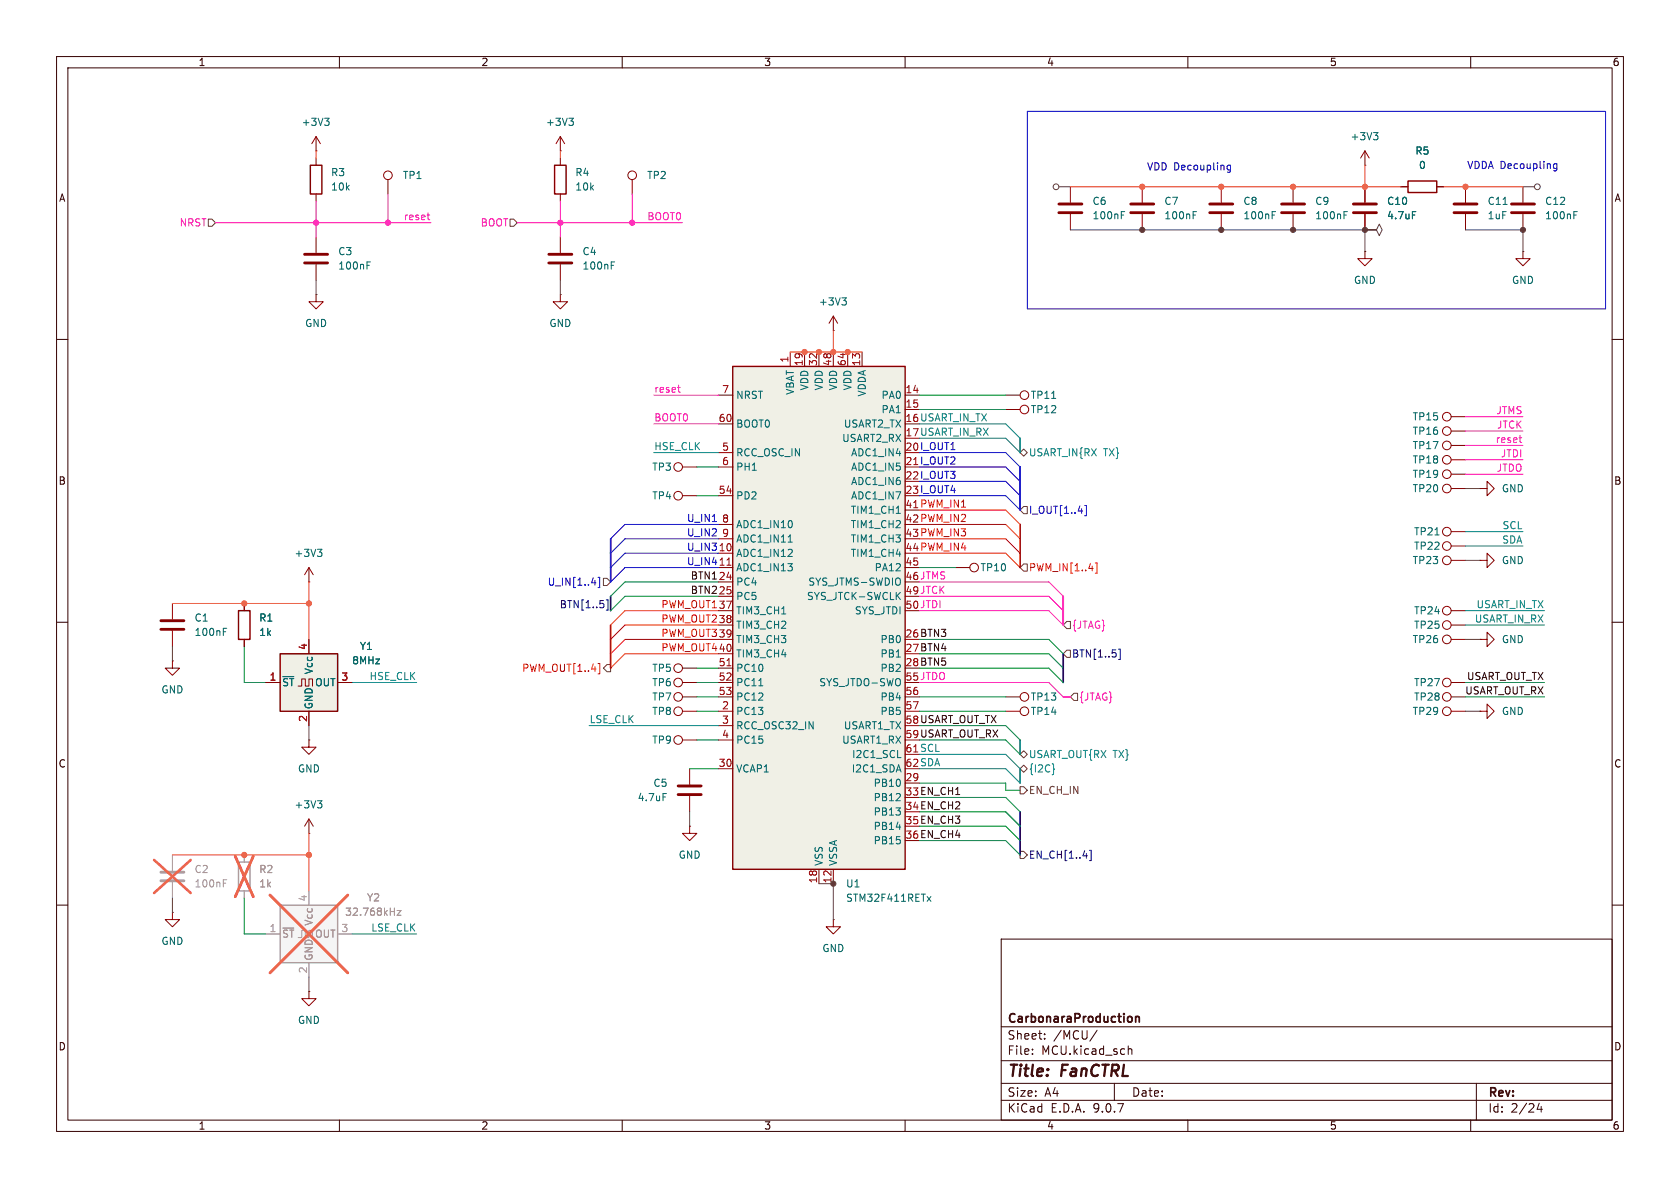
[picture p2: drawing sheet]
<svg xmlns="http://www.w3.org/2000/svg" width="297mm" height="210mm" viewBox="0 0 297 210" stroke-linecap="round" stroke-linejoin="round" font-family="sans-serif">
<g fill="none" stroke="#350000" stroke-width=".18">
<path d="M10 10h277v190h-277zM12 12h273v186h-273zM60 10v2M110 10v2M160 10v2M210 10v2M260 10v2M10 60h2M285 60h2M10 110h2M285 110h2M10 160h2"/>
<path d="M177 166h108v32h-108zM285 160h2M60 198v2M110 198v2M160 198v2M177 194.5h108M177 191.5h108M177 187.5h108M177 181.5h108M182.5 186.3v.1M182.5 185.5v.1M184.7 183.6v.1"/>
<path d="M184.7 182.8v.1M194 182.1l-1.3 2M197 191.5v3M199.5 184.9v1.5M199.5 185.5l.2-.1 .3 .1 .1 .9M210 198v2M260 198v2M261 191.5v6.5M272.1 195l-.4 1.1h1M272.5 195.6v1"/>
</g>
<path d="M200.1 179.8v.7M200.8 179.7v1M200.8 179.8l.2-.1 .3 .1 .1 .9" fill="none" stroke="#350000" stroke-width=".3"/>
<path d="M49.5 160h10.2v10.2h-10.2z" fill="#f5f5f5"/>
<path d="M49.5 160h10.2v10.2h-10.2z" fill="none" stroke="#a1a1a1" stroke-width=".25"/>
<path d="M54.6 157.5v2.5M47 165.1h2.5M52.7 165.7h.6v-1.2h.7v1.2h.6v-1.2h.6v1.2M54.6 170.2v2.5M59.7 165.1h2.5" fill="none" stroke="#a1a1a1" stroke-width=".18"/>
<path d="M70.2 161h.7l-.7 .8h.7" fill="none" stroke="#989898" stroke-width=".18"/>
<path d="M47.7 158.2l13.8 13.8M61.5 158.2l-13.8 13.8" fill="none" stroke="#e65255" stroke-width=".46"/>
<path d="M226.6 36.1h4M226.6 37.6h4M239.3 36.1h4M239.3 37.6h4" fill="none" stroke="#840000" stroke-width=".51"/>
<g fill="none" stroke="#840000" stroke-width=".18">
<path d="M228.6 33v2.8M228.6 37.8v2.8M241.3 33v2.8M241.3 37.8v2.8M247.6 33h1.3M254 33h1.3M261.6 99.1h1.3v-1.3l1.3 1.3-1.3 1.2v-1.2M261.6 99.1h.1M54.6 102.9h.1M54.6 100.3l-.8 1.3M54.6 100.3l.8 1.3M54.6 100.3v2.6"/>
<path d="M54.6 130.8v1.3h1.3l-1.3 1.3-1.3-1.3h1.3M54.6 130.8h.1M261.6 125.7h1.3v-1.2l1.3 1.2-1.3 1.3v-1.3M261.6 125.7h.1M54.6 147.3h.1M54.6 144.8v2.5M54.6 144.8l-.8 1.3M54.6 144.8l.8 1.3"/>
</g>
<path d="M237.6 38h.4M237.6 37.4h.6M249.7 37.4h.6M56.1 97.1h.8l-.4 .5M56.7 97.6l.2 .2v.3l-.2 .3M56.1 141.5h.8l-.4 .5M56.7 142l.2 .3v.3l-.2 .2" fill="none" stroke="#006464" stroke-width=".18"/>
<path d="M248.9 32h5.1v2h-5.1z" fill="none" stroke="#840000" stroke-width=".25"/>
<path d="M49.5 115.6h10.2v10.1h-10.2z" fill="#f0f0e6"/>
<path d="M54.9 29.2h2v5.1h-2zM98 29.2h2.1v5.1h-2.1zM42.2 108h2v5h-2zM49.5 115.6h10.2v10.1h-10.2z" fill="none" stroke="#840000" stroke-width=".25"/>
<g fill="none" stroke="#840000" stroke-width=".18">
<path d="M55.9 26.7h.1M55.9 24.1v2.6M55.9 27.9v1.3M55.9 34.3v1.3M55.9 24.1l-.8 1.3M55.9 24.1l.7 1.3M68.6 31.8v2.5M99.1 26.7h.1M99.1 24.1v2.6M99.1 27.9v1.3M99.1 34.3v1.3M99.1 24.1l-.8 1.3"/>
<path d="M99.1 24.1l.7 1.3M111.8 31.8v2.5M189.2 33v2.8M189.2 37.8v2.8M201.9 33v2.8M201.9 37.8v2.8M215.9 33v2.8M215.9 37.8v2.8M241.3 29.2h.1M241.3 26.7l-.8 1.2M241.3 26.7l.8 1.2M241.3 26.7v2.5"/>
<path d="M259.1 33v2.8M259.1 37.8v2.8M269.2 33v2.8M269.2 37.8v2.8M55.9 41.9v2.8M55.9 46.7v2.8M99.1 52.1v1.2h1.2l-1.2 1.3-1.3-1.3h1.3M99.1 52.1h.1M99.1 41.9v2.8M99.1 46.7v2.8M241.3 44.5v1.2h1.3l-1.3 1.3-1.3-1.3h1.3M241.3 44.5h.1"/>
<path d="M269.2 44.5v1.2h1.3l-1.3 1.3-1.2-1.3h1.2M269.2 44.5h.1M177.8 72.4h2.5M256.5 99.1h2.6M256.5 96.5h2.6M256.5 94h2.6M256.5 86.4h2.6M256.5 83.8h2.6M256.5 81.3h2.6M261.6 86.4h1.3v-1.3l1.3 1.3-1.3 1.2v-1.2M261.6 86.4h.1M30.5 116.8v1.3h1.2l-1.2 1.3-1.3-1.3h1.3"/>
<path d="M30.5 116.8h.1M30.5 106.7v2.8M30.5 111.5v2.8M43.2 106.7v1.3M43.2 113v1.3M54.6 113v2.6M120.6 118.1h2.6M168.9 100.3h2.5M256.5 110.5h2.6M256.5 108h2.6M256.5 113h2.6M261.6 113h1.3v-1.2l1.3 1.2-1.3 1.3v-1.3"/>
<path d="M261.6 113h.1M47 120.7h2.5M52.7 121.3h.6v-1.3h.7v1.3h.6v-1.3h.6v1.3M54.6 125.7v2.6M59.7 120.7h2.5M120.6 123.2h2.6M177.8 123.2h2.5M177.8 125.7h2.5M256.5 120.7h2.6M256.5 123.2h2.6M256.5 125.7h2.6M121.9 146.1v1.2h1.3l-1.3 1.3-1.3-1.3h1.3"/>
<path d="M121.9 146.1h.1M30.5 161.3v1.3h1.2l-1.2 1.2-1.3-1.2h1.3M30.5 161.3h.1M54.6 175.3v1.2h1.3l-1.3 1.3-1.3-1.3h1.3M54.6 175.3h.1"/>
<circle cx="68.6" cy="31" r=".76"/>
<circle cx="111.8" cy="31" r=".76"/>
<circle cx="181.1" cy="72.4" r=".76"/>
<circle cx="255.8" cy="81.3" r=".76"/>
<circle cx="255.8" cy="99.1" r=".76"/>
<circle cx="255.8" cy="96.5" r=".76"/>
<circle cx="255.8" cy="94" r=".76"/>
<circle cx="255.8" cy="86.4" r=".76"/>
<circle cx="255.8" cy="83.8" r=".76"/>
<circle cx="119.9" cy="118.1" r=".76"/>
<circle cx="172.2" cy="100.3" r=".76"/>
<circle cx="255.8" cy="107.9" r=".76"/>
<circle cx="255.8" cy="113" r=".76"/>
<circle cx="255.8" cy="110.5" r=".76"/>
<circle cx="119.9" cy="123.2" r=".76"/>
<circle cx="181.1" cy="125.7" r=".76"/>
<circle cx="181.1" cy="123.2" r=".76"/>
<circle cx="255.8" cy="120.6" r=".76"/>
<circle cx="255.8" cy="123.2" r=".76"/>
<circle cx="255.8" cy="125.7" r=".76"/>
</g>
<g fill="none" stroke="#840000" stroke-width=".51">
<path d="M187.2 36.1h4.1M187.2 37.6h4.1M199.9 36.1h4.1M199.9 37.6h4.1M213.9 36.1h4M213.9 37.6h4M257 36.1h4.1M257 37.6h4.1M267.2 36.1h4.1M267.2 37.6h4.1M53.8 45h4.1M53.8 46.5h4.1"/>
<path d="M97 45h4.1M97 46.5h4.1M28.4 109.7h4.1M28.4 111.3h4.1"/>
</g>
<g fill="none" stroke="#006464" stroke-width=".18">
<path d="M57.4 20.9h.8l-.4 .5M57.9 21.4l.3 .2v.3l-.3 .3M100.6 20.9h.8l-.5 .5M101.1 21.4l.3 .2v.3l-.3 .3M198.2 38h.5M198.2 37.4h.6M210.9 38h.5M210.9 37.4h.6M224.9 38h.4M224.9 37.4h.6M242.8 23.4h.8l-.4 .5M243.4 23.9l.2 .3v.3l-.2 .2"/>
<path d="M265.7 36.1h.7M278.2 38h.5M278.2 37.4h.6M64.9 46.9h.4M64.9 46.3h.6M108.1 46.9h.4M108.1 46.3h.6M253.7 94.6h.7M39.5 111.7h.4M39.5 111.1h.6"/>
</g>
<path d="M28.4 154.2h4.1M28.4 155.7h4.1" fill="none" stroke="#a1a1a1" stroke-width=".51"/>
<path d="M30.5 151.1v2.8M30.5 156v2.8M43.2 151.1v1.3M43.2 157.5v1.3" fill="none" stroke="#a1a1a1" stroke-width=".18"/>
<path d="M39.5 156.1h.4M39.5 155.5h.6" fill="none" stroke="#989898" stroke-width=".18"/>
<path d="M27.2 152l6.5 5.9M33.7 152l-6.5 5.9M41.6 151.4l3.2 7.1M44.8 151.4l-3.2 7.1" fill="none" stroke="#e65255" stroke-width=".46"/>
<path d="M42.2 152.4h2v5.1h-2z" fill="none" stroke="#a1a1a1" stroke-width=".25"/>
<path d="M129.5 64.8h30.5v88.9h-30.5z" fill="#f0f0e6"/>
<path d="M129.5 64.8h30.5v88.9h-30.5z" fill="none" stroke="#840000" stroke-width=".25"/>
<g fill="none" stroke="#840000" stroke-width=".18">
<path d="M241.3 33v2.8M241.3 37.8v2.8M247.6 33h1.3M254 33h1.3M55.9 52.1v1.2h1.2l-1.2 1.3-1.3-1.3h1.3M55.9 52.1h.1M147.3 58.4h.1M147.3 55.9v2.5M147.3 55.9l-.7 1.3M147.3 55.9l.8 1.3M127 69.9h2.5M127 74.9h2.5"/>
<path d="M139.7 62.2v2.6M142.2 62.2v2.6M144.8 62.2v2.6M147.3 62.2v2.6M149.9 62.2v2.6M152.4 62.2v2.6M160 69.9h2.6M160 72.4h2.6M177.8 69.9h2.5M256.5 73.7h2.6M256.5 76.2h2.6M256.5 78.7h2.6"/>
<path d="M120.6 82.6h2.6M120.6 87.6h2.6M127 80h2.5M127 82.6h2.5M127 87.6h2.5M127 92.7h2.5M127 95.3h2.5M127 97.8h2.5M43.2 106.7v1.3M43.2 113v1.3M54.6 113v2.6M127 100.3h2.5"/>
<path d="M127 102.9h2.5M127 105.4h2.5M127 108h2.5M127 110.5h2.5M127 113h2.5M127 115.6h2.5M127 118.1h2.5M160 100.3h2.6M47 120.7h2.5M54.6 125.7v2.6M59.7 120.7h2.5M120.6 120.7h2.6"/>
<path d="M120.6 125.7h2.6M120.6 130.8h2.6M121.9 135.9v2.8M127 120.7h2.5M127 123.2h2.5M127 125.7h2.5M127 128.3h2.5M127 130.8h2.5M127 135.9h2.5M160 123.2h2.6M160 125.7h2.6M160 138.4h2.6"/>
<path d="M121.9 140.7v2.8M144.8 153.7v2.5M147.3 153.7v2.5M147.3 162.6v1.2h1.3l-1.3 1.3-1.3-1.3h1.3M147.3 162.6h.1"/>
<circle cx="181.1" cy="69.8" r=".76"/>
<circle cx="255.8" cy="78.7" r=".76"/>
<circle cx="255.8" cy="76.2" r=".76"/>
<circle cx="255.8" cy="73.7" r=".76"/>
<circle cx="119.9" cy="82.5" r=".76"/>
<circle cx="119.9" cy="87.6" r=".76"/>
<circle cx="119.9" cy="125.7" r=".76"/>
<circle cx="119.9" cy="120.6" r=".76"/>
<circle cx="119.9" cy="130.8" r=".76"/>
</g>
<g fill="none" stroke="#006464" stroke-width=".18">
<path d="M249.7 37.4h.6M148.8 52.6h.8l-.4 .5M149.4 53.1l.2 .3v.3l-.2 .2M185.9 70.4h.7M139.3 98.4h.8M139.3 99.6h.8l-.5 .5M139.3 95.8h.8M140 92.3v.7M140 97.2v.4M158.4 90.7h.8M138.2 108.5h.7M140 100.2v.6"/>
<path d="M158.6 105.3l.6 .7M159 102.2a.9 .9 0 0 1 0 1.2M159.2 104.7l-.8 .7M134.1 121.2h.8M158.7 133.9h.6M117.2 140.3h.6M163.9 158.5l.7 .8M164.6 158.5l-.7 .8"/>
</g>
<path d="M128.5 99.9h.7M128.5 117.7h.7" fill="none" stroke="#a90000" stroke-width=".18"/>
<path d="M119.9 138.9h4.1M119.9 140.5h4.1" fill="none" stroke="#840000" stroke-width=".51"/>
<g fill="none" stroke="#484848" stroke-width=".18">
<path d="M187.2 33h2M269.2 33h2.1M55.9 49.5v2.6M99.1 49.5v2.6M189.2 40.6h52.1M241.3 40.6h2l.5-1 .5 1-.5 1.1-.5-1.1zM241.3 40.6v3.9M259.1 40.6h10.1v3.9M259.1 86.4h2.5M259.1 99.1h2.5M30.5 114.3v2.5M259.1 113h2.5"/>
<path d="M54.6 128.3v2.5M259.1 125.7h2.5M30.5 158.8v2.5M121.9 143.5v2.6M144.8 156.2h2.5v6.4M54.6 172.7v2.6"/>
<circle cx="186.7" cy="33" r=".51"/>
<circle cx="271.8" cy="33" r=".51"/>
</g>
<g fill="none" stroke="#725600" stroke-width=".18">
<path d="M36.8 38.7h.7l.6 .7-.6 .6h-.7zM90.2 38.7h.6l.6 .7-.6 .6h-.6zM180.3 80l.7-.6 .6 .6-.6 .6zM181 89.5h.6v1.3h-.6l-.7-.6zM181 99.7h.6v1.3h-.6l-.7-.7zM106.7 102.2h.6l.6 .7-.6 .6h-.6zM107.3 117.5h.6v1.2h-.6l-.6-.6zM188.6 109.9h.6v1.2h-.6l-.6-.6zM188.6 114.9h.6v1.3h-.6l-.6-.6zM180.3 133.4l.7-.7 .6 .7-.6 .6zM180.3 135.9l.7-.6 .6 .6-.6 .6zM180.3 139.1h.7l.6 .6-.6 .6h-.7z"/>
<path d="M189.2 123.2l.7-.6h.6v1.2h-.6zM180.3 150.5h.7l.6 .6-.6 .7h-.7z"/>
</g>
<g fill="none" stroke="#008484" stroke-width=".18">
<path d="M162.6 74.9h15.2l2.5 2.6M162.6 77.5h15.2l2.5 2.5M115.6 80h11.4M259.1 96.5h10.1M259.1 94h10.1M259.1 108h13.9M259.1 110.5h13.9M62.2 120.7h11.5M104.1 128.3h22.9M162.6 133.4h15.2l2.5 2.5M162.6 135.9h15.2l2.5 2.5M186.3 135.8l.1 .2-.1 .2"/>
<path d="M62.2 165.1h11.5"/>
</g>
<path d="M125.9 92.2h.8M127 95.3h-16.5l-2.6 2.5M127 97.8h-16.5l-2.6 2.5M127 92.7h-16.5l-2.6 2.6M162.6 87.6h15.2l2.5 2.6M162.6 82.6h15.2l2.5 2.5M162.6 80h15.2l2.5 2.6M162.6 85.1h15.2l2.5 2.5M191.8 89.4h.3v1.8h-.3M104.6 103h.8M105.7 102.1h.3v1.8h-.3M127 100.3h-16.5l-2.6 2.6" fill="none" stroke="#00f" stroke-width=".18"/>
<path d="M107.2 106h.3v1.9h-.3M197.7 114.8h.3v1.8h-.3M191.5 151.3h.7M192.6 150.3h.3v1.8h-.3" fill="none" stroke="#000084" stroke-width=".18"/>
<path d="M162.6 92.7h15.2l2.5 2.6M162.6 95.3h15.2l2.5 2.5M162.6 90.2h15.2l2.5 2.5M162.6 97.8h15.2l2.5 2.5M193.6 99.5h.3v1.8h-.3M105.7 117.3h.3v1.8h-.3M127 108h-16.5l-2.6 2.5M127 115.6h-16.5l-2.6 2.5M127 113h-16.5l-2.6 2.6M127 110.5h-16.5l-2.6 2.5" fill="none" stroke="#f00" stroke-width=".18"/>
<g fill="none" stroke="#f0f" stroke-width=".18">
<path d="M38.1 39.4h38.1M55.9 35.6v6.3M68.6 34.3v5.1M75.5 38h.5M75.7 38.8l.3 .1M91.4 39.4h29.2M99.1 35.6v6.3M111.8 34.3v5.1M115.6 74.9h11.4M115.6 69.9h11.4M119.8 68.5h.5M120 69.3h.3"/>
<path d="M259.1 73.7h10.1M259.1 76.2h10.1M259.1 78.7h10.1M268.5 77.4h.5M268.8 78.2h.2M259.1 83.8h10.1M259.1 81.3h10.1M162.6 108h22.8l2.6 2.5M162.6 105.4h22.8l2.6 2.6M162.6 102.9h22.8l2.6 2.5M162.6 120.7h22.8l2.6 2.5"/>
</g>
<path d="M180.3 92.7v7.6M107.9 110.5v7.6" fill="none" stroke="#f00" stroke-width=".3"/>
<path d="M107.9 105.4v2.6M188 115.6v5.1M180.3 143.5v7.6" fill="none" stroke="#000084" stroke-width=".3"/>
<path d="M188 105.4v5.1M188 123.2h1.2" fill="none" stroke="#f0f" stroke-width=".3"/>
<path d="M107.9 95.3v7.6M180.3 82.6v7.6" fill="none" stroke="#00f" stroke-width=".3"/>
<path d="M180.3 77.5v2.5M180.3 130.8v2.6M180.3 135.9v2.5" fill="none" stroke="#008484" stroke-width=".3"/>
<path d="M55.9 26.7v1.2M99.1 26.7v1.2M189.2 33h58.4M241.3 29.2v3.8M255.3 33h13.9M147.3 58.4v3.8M139.7 62.2h12.7M30.5 106.7h24.1M54.6 102.9v10.1M30.5 151.1h24.1M54.6 147.3v10.2" fill="none" stroke="#ff6302" stroke-width=".18"/>
<g fill="none" stroke="#009600" stroke-width=".18">
<path d="M162.6 72.4h15.2M162.6 69.9h15.2M123.2 87.6h3.8M123.2 82.6h3.8M43.2 114.3v6.4h3.8M123.2 118.1h3.8M127 105.4h-16.5l-2.6 2.6M127 102.9h-16.5l-2.6 2.5M162.6 118.1h22.8l2.6 2.6M162.6 115.6h22.8l2.6 2.5M162.6 113h22.8l2.6 2.6M162.6 100.3h6.3"/>
<path d="M121.9 135.9h5.1M123.2 130.8h3.8M123.2 125.7h3.8M123.2 120.7h3.8M123.2 123.2h3.8M162.6 130.8h15.2l2.5 2.6M162.6 125.7h15.2M162.6 123.2h15.2M162.6 128.3h15.2l2.5 2.5M162.6 138.4h15.2v1.3h2.5M259.1 120.7h13.9M259.1 123.2h13.9"/>
<path d="M43.2 158.8v6.3h3.8M162.6 146.1h15.2l2.5 2.5M162.6 148.6h15.2l2.5 2.5M162.6 143.5h15.2l2.5 2.6M162.6 141h15.2l2.5 2.5"/>
</g>
<path d="M181.6 19.7h102.2v34.9h-102.2zM217.5 29.2v1l-.2 .3-.3-.1M217.5 29.3l-.3-.1-.3 .2 .2 .6h.4M275.2 28.9v1.1l-.2 .2h-.3M275.2 29l-.3-.1-.3 .3 .1 .5h.5" fill="none" stroke="#0000c2" stroke-width=".18"/>
<path d="M70.2 161h.7l-.7 .8h.7" fill="none" stroke="#989898" stroke-width=".18"/>
<path d="M43.2 151.1v1.3M43.2 157.5v1.3M54.6 157.5v2.5M47 165.1h2.5M54.6 170.2v2.5M59.7 165.1h2.5" fill="none" stroke="#a1a1a1" stroke-width=".18"/>
<path d="M41.6 151.4l3.2 7.1M44.8 151.4l-3.2 7.1M47.7 158.2l13.8 13.8M61.5 158.2l-13.8 13.8" fill="none" stroke="#e65255" stroke-width=".46"/>
<g fill="#484848" stroke="#484848" stroke-width=".18">
<circle cx="215.9" cy="40.6" r=".46"/>
<circle cx="201.9" cy="40.6" r=".46"/>
<circle cx="228.6" cy="40.6" r=".46"/>
<circle cx="147.3" cy="156.2" r=".46"/>
<circle cx="241.3" cy="40.6" r=".46"/>
<circle cx="269.2" cy="40.6" r=".46"/>
</g>
<g fill="#ff6302" stroke="#ff6302" stroke-width=".18">
<circle cx="149.9" cy="62.2" r=".46"/>
<circle cx="142.2" cy="62.2" r=".46"/>
<circle cx="144.8" cy="62.2" r=".46"/>
<circle cx="147.3" cy="62.2" r=".46"/>
<circle cx="201.9" cy="33" r=".46"/>
<circle cx="228.6" cy="33" r=".46"/>
<circle cx="215.9" cy="33" r=".46"/>
<circle cx="259.1" cy="33" r=".46"/>
<circle cx="241.3" cy="33" r=".46"/>
<circle cx="43.2" cy="151.1" r=".46"/>
<circle cx="54.6" cy="106.7" r=".46"/>
<circle cx="54.6" cy="151.1" r=".46"/>
<circle cx="43.2" cy="106.7" r=".46"/>
</g>
<g fill="#f0f" stroke="#f0f" stroke-width=".18">
<circle cx="68.6" cy="39.4" r=".46"/>
<circle cx="111.8" cy="39.4" r=".46"/>
<circle cx="99.1" cy="39.4" r=".46"/>
<circle cx="55.9" cy="39.4" r=".46"/>
</g>
<g font-size="2.8" fill="#350000">
<text x="178" y="190.9">Title:</text>
<text x="187.7" y="190.9">FanCTRL</text>
</g>
<g font-size="2.1" fill="#350000">
<text x="178" y="184">Sheet:</text>
<text x="178" y="181.2">CarbonaraProduction</text>
<text x="186.2" y="184">/MCU/</text>
<text x="178" y="186.7">File:</text>
<text x="184.1" y="186.7">MCU.kicad_sch</text>
<text x="178" y="196.9">KiCad</text>
<text x="178" y="194.1">Size:</text>
<text x="184.7" y="194.1">A4</text>
<text x="185.7" y="196.9">E.D.A.</text>
<text x="193.3" y="196.9">9.0.7</text>
<text x="200" y="194.1">Date:</text>
<text x="263" y="194.3">Rev:</text>
<text x="263" y="196.9">Id:</text>
<text x="267.1" y="196.9">2/24</text>
</g>
<g font-size="1.8" fill="#350000">
<text x="35" y="11.9">1</text>
<text x="85" y="11.9">2</text>
<text x="135" y="11.9">3</text>
<text x="185" y="11.9">4</text>
<text x="235" y="11.9">5</text>
<text x="285" y="11.9">6</text>
<text x="10.3" y="35.9">A</text>
<text x="285.3" y="35.9">A</text>
<text x="10.3" y="85.9">B</text>
<text x="285.3" y="85.9">B</text>
<text x="10.3" y="135.9">C</text>
<text x="285.3" y="135.9">C</text>
<text x="10.3" y="185.9">D</text>
<text x="285.3" y="185.9">D</text>
<text x="35" y="199.9">1</text>
<text x="85" y="199.9">2</text>
<text x="135" y="199.9">3</text>
<text x="185" y="199.9">4</text>
<text x="235" y="199.9">5</text>
<text x="285" y="199.9">6</text>
</g>
<g font-size="1.8" fill="#006464">
<text x="53.2" y="22.5">+3V3</text>
<text x="96.4" y="22.5">+3V3</text>
<text x="238.7" y="25">+3V3</text>
<text x="250.1" y="27.5">R5</text>
<text x="58.4" y="31.3">R3</text>
<text x="58.4" y="33.9">10k</text>
<text x="71.1" y="31.9">TP1</text>
<text x="101.6" y="31.3">R4</text>
<text x="101.6" y="33.9">10k</text>
<text x="114.3" y="31.9">TP2</text>
<text x="250.8" y="30.1">0</text>
<text x="193" y="36.4">C6</text>
<text x="193" y="39">100nF</text>
<text x="205.7" y="36.4">C7</text>
<text x="205.7" y="39">100nF</text>
<text x="219.7" y="36.4">C8</text>
<text x="219.7" y="39">100nF</text>
<text x="232.4" y="36.4">C9</text>
<text x="232.4" y="39">100nF</text>
<text x="245.1" y="36.4">C10</text>
<text x="245.1" y="39">4.7uF</text>
<text x="262.9" y="39">1uF</text>
<text x="262.9" y="36.4">C11</text>
<text x="273.1" y="39">100nF</text>
<text x="273.1" y="36.4">C12</text>
<text x="59.7" y="45.3">C3</text>
<text x="59.7" y="47.9">100nF</text>
<text x="102.9" y="45.3">C4</text>
<text x="102.9" y="47.9">100nF</text>
<text x="239.3" y="50.4">GND</text>
<text x="267.2" y="50.4">GND</text>
<text x="53.8" y="58">GND</text>
<text x="97" y="58">GND</text>
<text x="144.7" y="54.2">+3V3</text>
<text x="130" y="70.7">NRST</text>
<text x="140.6" y="69.9" transform="rotate(-90 140.6 69.9)">VBAT</text>
<text x="143.1" y="69.1" transform="rotate(-90 143.1 69.1)">VDD</text>
<text x="145.6" y="69.1" transform="rotate(-90 145.6 69.1)">VDD</text>
<text x="148.2" y="69.1" transform="rotate(-90 148.2 69.1)">VDD</text>
<text x="150.7" y="69.1" transform="rotate(-90 150.7 69.1)">VDD</text>
<text x="153.3" y="70.2" transform="rotate(-90 153.3 70.2)">VDDA</text>
<text x="155.7" y="70.7">PA0</text>
<text x="182.1" y="70.7">TP11</text>
<text x="130" y="75.8">BOOT0</text>
<text x="149.1" y="75.8">USART2_TX</text>
<text x="155.7" y="73.3">PA1</text>
<text x="182.1" y="73.3">TP12</text>
<text x="249.6" y="74.5">TP15</text>
<text x="249.6" y="77.1">TP16</text>
<text x="115.2" y="83.4">TP3</text>
<text x="130" y="80.9">RCC_OSC_IN</text>
<text x="130" y="83.4">PH1</text>
<text x="148.8" y="78.3">USART2_RX</text>
<text x="150.4" y="80.9">ADC1_IN4</text>
<text x="150.4" y="83.4">ADC1_IN5</text>
<text x="249.6" y="82.1">TP18</text>
<text x="249.6" y="79.6">TP17</text>
<text x="115.2" y="88.5">TP4</text>
<text x="130" y="88.5">PD2</text>
<text x="150.4" y="86">ADC1_IN6</text>
<text x="150.4" y="88.5">ADC1_IN7</text>
<text x="249.6" y="87.2">TP20</text>
<text x="249.6" y="84.7">TP19</text>
<text x="265.4" y="87.2">GND</text>
<text x="130" y="93.6">ADC1_IN10</text>
<text x="150.3" y="91">TIM1_CH1</text>
<text x="150.3" y="93.6">TIM1_CH2</text>
<text x="249.9" y="94.8">TP21</text>
<text x="52" y="98.7">+3V3</text>
<text x="130" y="96.1">ADC1_IN11</text>
<text x="130" y="98.7">ADC1_IN12</text>
<text x="130" y="101.2">ADC1_IN13</text>
<text x="150.3" y="96.1">TIM1_CH3</text>
<text x="150.3" y="98.7">TIM1_CH4</text>
<text x="154.5" y="101.2">PA12</text>
<text x="173.2" y="101.2">TP10</text>
<text x="249.6" y="99.9">TP23</text>
<text x="249.9" y="97.4">TP22</text>
<text x="265.4" y="99.9">GND</text>
<text x="130" y="103.7">PC4</text>
<text x="130" y="106.3">PC5</text>
<text x="142.6" y="106.3">SYS_JTCK-SWCLK</text>
<text x="142.8" y="103.7">SYS_JTMS-SWDIO</text>
<text x="34.3" y="110.1">C1</text>
<text x="34.3" y="112.6">100nF</text>
<text x="45.7" y="110.1">R1</text>
<text x="45.7" y="112.6">1k</text>
<text x="130" y="108.8">TIM3_CH1</text>
<text x="130" y="111.4">TIM3_CH2</text>
<text x="130" y="113.9">TIM3_CH3</text>
<text x="151" y="108.8">SYS_JTDI</text>
<text x="155.6" y="113.9">PB0</text>
<text x="249.6" y="113.9">TP26</text>
<text x="249.9" y="111.4">TP25</text>
<text x="249.9" y="108.8">TP24</text>
<text x="265.4" y="113.9">GND</text>
<text x="55.5" y="119.3" transform="rotate(-90 55.5 119.3)">Vcc</text>
<text x="62.2" y="117.6">8MHz</text>
<text x="63.5" y="115.1">Y1</text>
<text x="115.2" y="119">TP5</text>
<text x="130" y="116.4">TIM3_CH4</text>
<text x="130" y="119">PC10</text>
<text x="155.6" y="116.4">PB1</text>
<text x="155.6" y="119">PB2</text>
<text x="28.4" y="122.8">GND</text>
<text x="49.8" y="121.5">~{ST}</text>
<text x="55.5" y="125.5" transform="rotate(-90 55.5 125.5)">GND</text>
<text x="55.6" y="121.5">OUT</text>
<text x="115.2" y="124.1">TP7</text>
<text x="115.2" y="121.5">TP6</text>
<text x="130" y="121.5">PC11</text>
<text x="130" y="124.1">PC12</text>
<text x="144.7" y="121.5">SYS_JTDO-SWO</text>
<text x="155.6" y="124.1">PB4</text>
<text x="182.1" y="124.1">TP13</text>
<text x="249.9" y="121.5">TP27</text>
<text x="249.9" y="124.1">TP28</text>
<text x="115.2" y="126.6">TP8</text>
<text x="115.2" y="131.7">TP9</text>
<text x="130" y="126.6">PC13</text>
<text x="130" y="129.1">RCC_OSC32_IN</text>
<text x="130" y="131.7">PC15</text>
<text x="148.8" y="131.7">USART1_RX</text>
<text x="149.1" y="129.1">USART1_TX</text>
<text x="155.6" y="126.6">PB5</text>
<text x="182.1" y="126.6">TP14</text>
<text x="249.6" y="126.6">TP29</text>
<text x="265.4" y="126.6">GND</text>
<text x="52.6" y="136.8">GND</text>
<text x="130" y="136.8">VCAP1</text>
<text x="150.5" y="136.8">I2C1_SDA</text>
<text x="150.5" y="134.2">I2C1_SCL</text>
<text x="52" y="143.1">+3V3</text>
<text x="112.6" y="141.8">4.7uF</text>
<text x="115.4" y="139.3">C5</text>
<text x="154.3" y="139.3">PB10</text>
<text x="154.3" y="141.8">PB12</text>
<text x="154.3" y="144.4">PB13</text>
<text x="154.3" y="146.9">PB14</text>
<text x="154.3" y="149.5">PB15</text>
<text x="119.9" y="152">GND</text>
<text x="145.6" y="153.2" transform="rotate(-90 145.6 153.2)">VSS</text>
<text x="148.2" y="153.2" transform="rotate(-90 148.2 153.2)">VSSA</text>
<text x="149.5" y="159.6">STM32F411RETx</text>
<text x="149.5" y="157.1">U1</text>
<text x="28.4" y="167.2">GND</text>
<text x="145.3" y="168.5">GND</text>
<text x="52.6" y="181.2">GND</text>
</g>
<g font-size="1.8" fill="#0000c2">
<text x="202.7" y="30.3">VDD Decoupling</text>
<text x="259.3" y="30.1">VDDA Decoupling</text>
</g>
<g font-size="1.8" fill="#f0f">
<text x="31.7" y="40.2">NRST</text>
<text x="71.3" y="39">reset</text>
<text x="84.9" y="40.2">BOOT</text>
<text x="114.3" y="39">BOOT0</text>
<text x="115.6" y="69.5">reset</text>
<text x="115.6" y="74.6">BOOT0</text>
<text x="264.4" y="73.3">JTMS</text>
<text x="264.6" y="75.9">JTCK</text>
<text x="264.3" y="78.4">reset</text>
<text x="264.5" y="83.5">JTDO</text>
<text x="265.2" y="80.9">JTDI</text>
<text x="160" y="102.6">46 JTMS</text>
<text x="160" y="105.2">49 JTCK</text>
<text x="160" y="107.7">50 JTDI</text>
<text x="189.4" y="111.4">{JTAG}</text>
<text x="160" y="120.4">55 JTDO</text>
<text x="190.7" y="124.1">{JTAG}</text>
</g>
<g font-size="1.8" fill="#a90000">
<text x="139.4" y="64.2" transform="rotate(-90 139.4 64.2)">1</text>
<text x="142" y="64.8" transform="rotate(-90 142 64.8)">19</text>
<text x="144.5" y="64.8" transform="rotate(-90 144.5 64.8)">32</text>
<text x="147.1" y="64.8" transform="rotate(-90 147.1 64.8)">48</text>
<text x="149.6" y="64.8" transform="rotate(-90 149.6 64.8)">64</text>
<text x="152.1" y="64.8" transform="rotate(-90 152.1 64.8)">13</text>
<text x="127.6" y="69.6">7</text>
<text x="160" y="69.6">14</text>
<text x="127" y="74.7">60</text>
<text x="160" y="72.1">15</text>
<text x="127.6" y="79.8">5</text>
<text x="127.6" y="82.3">6</text>
<text x="127" y="87.4">54</text>
<text x="127.6" y="92.5">8</text>
<text x="127.6" y="95">9</text>
<text x="160" y="100.1">45</text>
<text x="127" y="102.6">24</text>
<text x="54.4" y="115" transform="rotate(-90 54.4 115)">4</text>
<text x="127" y="117.9">51</text>
<text x="47.6" y="120.4">1</text>
<text x="60.3" y="120.4">3</text>
<text x="127" y="120.4">52</text>
<text x="127" y="122.9">53</text>
<text x="127.6" y="125.5">2</text>
<text x="160" y="122.9">56</text>
<text x="160" y="125.5">57</text>
<text x="54.4" y="127.7" transform="rotate(-90 54.4 127.7)">2</text>
<text x="127.6" y="128">3</text>
<text x="127.6" y="130.6">4</text>
<text x="127" y="135.6">30</text>
<text x="160" y="138.2">29</text>
<text x="144.5" y="156.3" transform="rotate(-90 144.5 156.3)">18</text>
<text x="147.1" y="156.3" transform="rotate(-90 147.1 156.3)">12</text>
</g>
<g font-size="1.8" fill="#008484">
<text x="160" y="74.7">16 USART_IN_TX</text>
<text x="160" y="77.2">17 USART_IN_RX</text>
<text x="115.6" y="79.7">HSE_CLK</text>
<text x="181.8" y="80.9">USART_IN{RX</text>
<text x="195.1" y="80.9">TX}</text>
<text x="265.5" y="93.6">SCL</text>
<text x="265.5" y="96.2">SDA</text>
<text x="260.9" y="107.6">USART_IN_TX</text>
<text x="260.6" y="110.1">USART_IN_RX</text>
<text x="65.2" y="120.3">HSE_CLK</text>
<text x="104.1" y="127.9">LSE_CLK</text>
<text x="160" y="133.1">61 SCL</text>
<text x="160" y="135.6">62 SDA</text>
<text x="181.8" y="134.2">USART_OUT{RX TX}</text>
<text x="181.8" y="136.8">{I2C}</text>
<text x="65.5" y="164.8">LSE_CLK</text>
</g>
<g font-size="1.8" fill="#00f">
<text x="160" y="79.8">20 I_OUT1</text>
<text x="160" y="82.3">21 I_OUT2</text>
<text x="160" y="84.8">22 I_OUT3</text>
<text x="160" y="87.4">23 I_OUT4</text>
<text x="121.4" y="92.4">U_IN1</text>
<text x="121.4" y="94.9">U_IN2</text>
<text x="181.8" y="91">I_OUT[1..4]</text>
<text x="121.4" y="100">U_IN4</text>
<text x="121.4" y="97.4">U_IN3</text>
<text x="127" y="97.5">10</text>
<text x="127" y="100.1">11</text>
<text x="96.7" y="103.7">U_IN[1..4]</text>
</g>
<g font-size="1.8" fill="#f00">
<text x="160" y="89.9">41 PWM_IN1</text>
<text x="160" y="92.5">42 PWM_IN2</text>
<text x="160" y="95">43 PWM_IN3</text>
<text x="160" y="97.5">44 PWM_IN4</text>
<text x="181.8" y="101.2">PWM_IN[1..4]</text>
<text x="116.8" y="107.6">PWM_OUT137</text>
<text x="116.8" y="110.1">PWM_OUT238</text>
<text x="116.8" y="112.7">PWM_OUT339</text>
<text x="92.2" y="119">PWM_OUT[1..4]</text>
<text x="116.8" y="115.2">PWM_OUT440</text>
</g>
<g font-size="1.8" fill="#000084">
<text x="98.9" y="107.6">BTN[1..5]</text>
<text x="189.4" y="116.4">BTN[1..5]</text>
<text x="181.8" y="152">EN_CH[1..4]</text>
</g>
<g font-size="1.8" fill="#0f0f0f">
<text x="122" y="102.5">BTN1</text>
<text x="122" y="105.1">BTN2</text>
<text x="127" y="105.2">25</text>
<text x="160" y="112.8">26 BTN3</text>
<text x="160" y="115.3">27 BTN4</text>
<text x="160" y="117.9">28 BTN5</text>
<text x="258.9" y="122.8">USART_OUT_RX</text>
<text x="259.2" y="120.3">USART_OUT_TX</text>
<text x="160" y="128">58 USART_OUT_TX</text>
<text x="160" y="130.6">59 USART_OUT_RX</text>
<text x="160" y="140.7">33 EN_CH1</text>
<text x="160" y="143.3">34 EN_CH2</text>
<text x="160" y="145.8">35 EN_CH3</text>
<text x="160" y="148.3">36 EN_CH4</text>
</g>
<text font-size="1.8" fill="#725600" x="181.8" y="140.6">EN_CH_IN</text>
<g font-size="1.8" fill="#989898">
<text x="34.3" y="154.5">C2</text>
<text x="45.7" y="154.5">R2</text>
<text x="34.3" y="157.1">100nF</text>
<text x="45.7" y="157.1">1k</text>
<text x="64.8" y="159.5">Y2</text>
<text x="49.8" y="166">~{ST}</text>
<text x="55.5" y="163.7" transform="rotate(-90 55.5 163.7)">Vcc</text>
<text x="55.6" y="166">OUT</text>
<text x="60.9" y="162.1">32.768kHz</text>
<text x="55.5" y="169.9" transform="rotate(-90 55.5 169.9)">GND</text>
</g>
<g font-size="1.8" fill="#aaa">
<text x="54.4" y="159.5" transform="rotate(-90 54.4 159.5)">4</text>
<text x="47.6" y="164.8">1</text>
<text x="60.3" y="164.8">3</text>
<text x="54.4" y="172.2" transform="rotate(-90 54.4 172.2)">2</text>
</g>
</svg>
